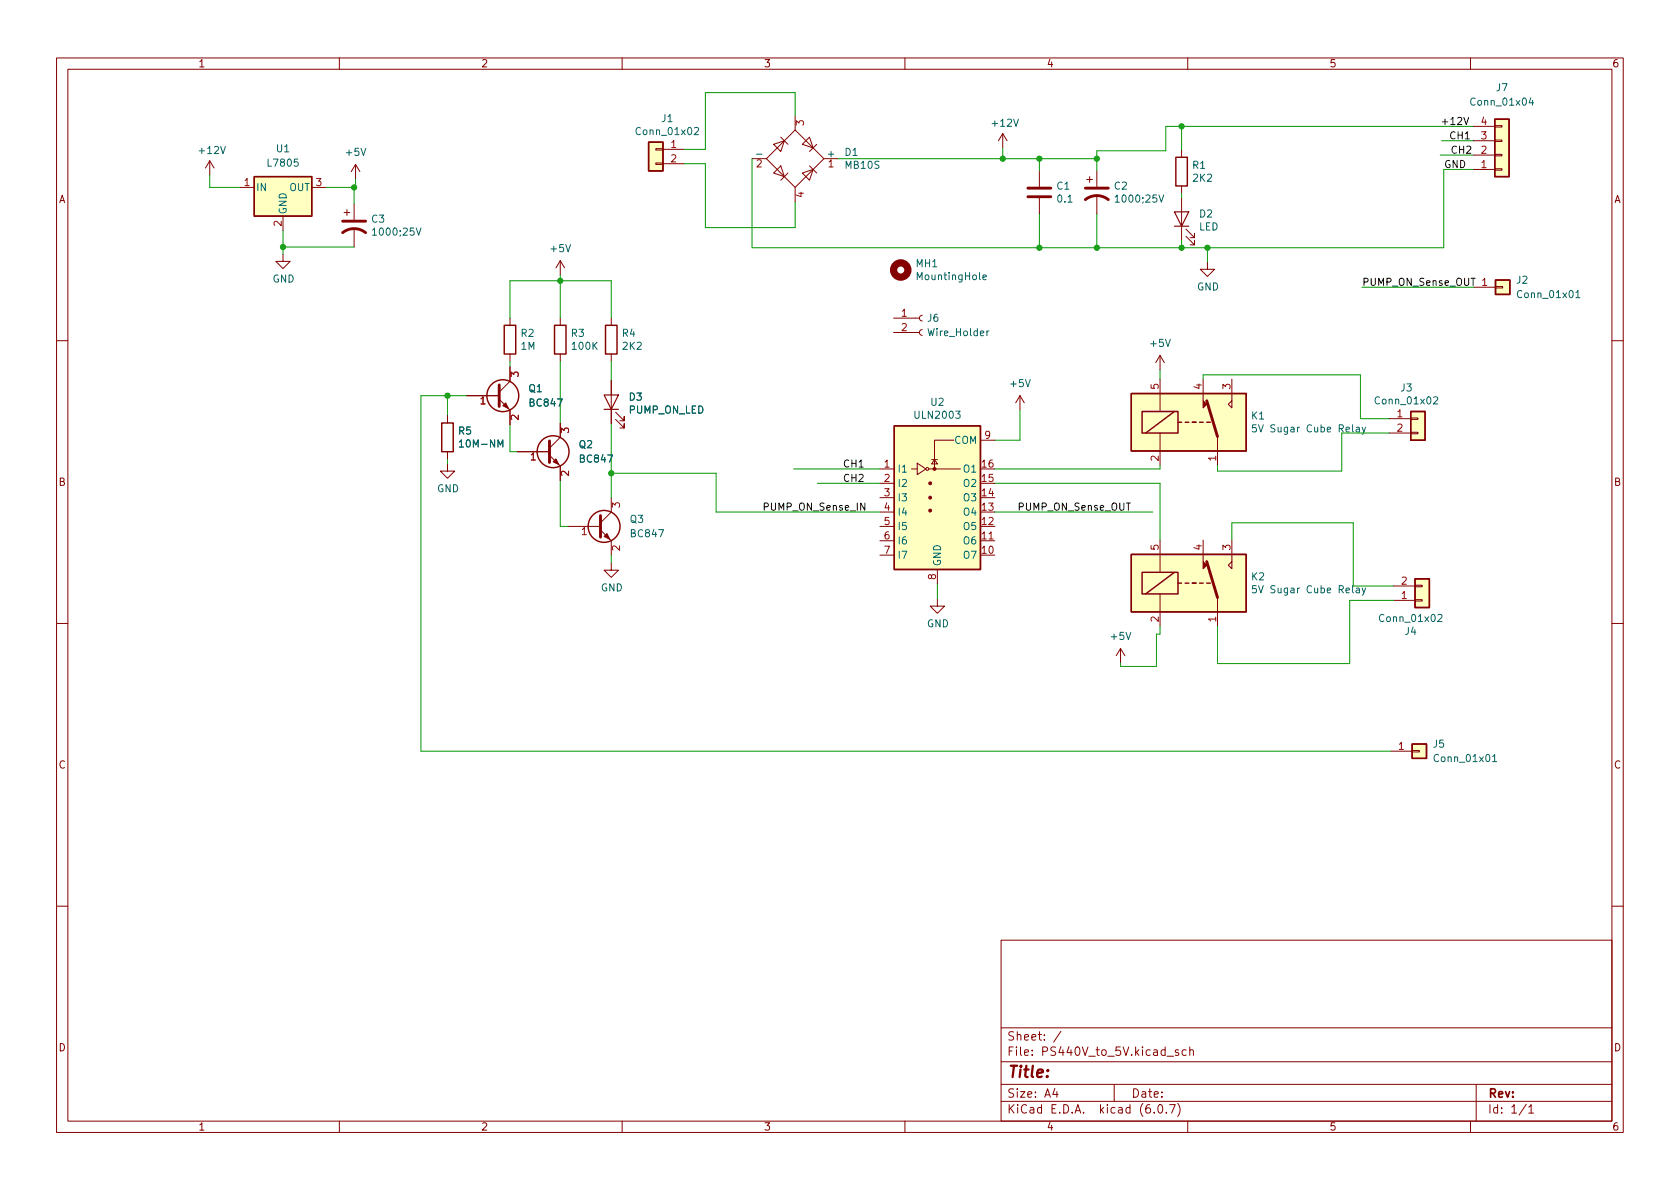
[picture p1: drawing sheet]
<svg xmlns="http://www.w3.org/2000/svg" width="297mm" height="210mm" viewBox="0 0 297 210" stroke-linecap="round" stroke-linejoin="round" font-family="sans-serif">
<g fill="none" stroke="#840000" stroke-width=".18">
<path d="M10 10.2h277v190.1h-277zM12 12.2h273v186.1h-273zM60 10.2v2M110 10.2v2M160 10.2v2M210 10.2v2M260 10.2v2M37.1 28.4l-.8 1.3M37.1 28.4v2.6M37.1 28.4l.7 1.3M42.4 33.1h2.6M50 38.2v2.6"/>
<path d="M55.1 33.1h2.6M60.8 37.6h1M61.3 37.1v1M62.6 36.1v2.8M62.9 29.1l-.8 1.2M62.9 29.1v2.5M62.9 29.1l.7 1.2M116 28.8h1.2v.3h-1.2zM116 26.3h1.2v.2h-1.2zM117.2 26.4h3.8M117.2 29h3.8M133 28.1h2.5"/>
<path d="M136.8 25.5l1.9-.6-.7 1.9zM138 29.3l.7 1.9-1.9-.6zM138 24.3l1.3 1.2M139.3 30.6l-1.3 1.3M140.6 23l5.1 5.1-5.1 5-5.1-5zM140.6 20.4v2.6M140.6 33.1v2.6M141.9 25.5l1.2-1.2 .7 1.9zM141.9 30.6l1.9-.6-.7 1.9zM143.1 29.3l1.3 1.3M144.4 25.5l-1.3 1.3M145.7 28.1h2.5"/>
<path d="M177.3 23.6l-.8 1.3M177.3 23.6v2.6M177.3 23.6l.8 1.3M183.8 30.2v2.8M183.8 35v2.8M192.2 31.7h1M192.7 31.2v1.1M193.9 30.2v2.8M193.9 34.5v3.3M208.9 26.5v1.3M208.9 32.9v1.3M208.9 34.9v7.6"/>
<path d="M260.5 30h3.8M260.5 27.4h3.8M260.5 24.9h3.8M260.5 22.3h3.8M264.3 22.2h1.3v.3h-1.3zM264.3 24.8h1.3v.2h-1.3zM264.3 27.3h1.3v.3h-1.3zM264.3 29.8h1.3v.3h-1.3zM50 45v1.2h1.3l-1.3 1.3-1.2-1.3h1.2M62.6 40.4v3.3M90.2 56.3v1.2M99.1 46.1l-.8 1.3"/>
<path d="M99.1 46.1v2.5M99.1 56.3v1.2M99.1 46.1l.7 1.3M108.1 56.3v1.2M158 58.8h4.6M158 56.3h4.6M163.1 58.3l-.4 .1-.1 .4 .1 .4 .4 .1M163.1 55.7l-.4 .2-.1 .4 .1 .3 .4 .2M209.7 41.8l1.5 1.5v-.8v.8h-.8M209.7 40.5l1.5 1.5v-.7v.7h-.8M213.5 46.3v1.3h1.3l-1.3 1.3-1.3-1.3h1.3M260.6 50.8h3.8"/>
<path d="M264.4 50.7h1.3v.2h-1.3zM10 60.2h2M79.1 73.5v1.3M79.1 79.9v1.2M82.5 70h5.8M88.3 70.6l1.9 1.9v2.6M90.2 62.6v1.3M90.2 64.9v2.5l-1.9 1.9M91.4 79.9h5.8M99.1 62.6v1.3M99.1 74.8v2.5l-1.9 1.9M108.1 62.6v1.3"/>
<path d="M108.1 67.3v7.6M108.8 74.2l1.6 1.5v-.8v.8h-.8M108.8 72.9l1.6 1.5v-.7v.7h-.8M168.7 77.8h-3.5v5.1M173.4 77.8h2.5M180.3 70l-.7 1.2M180.3 70v2.5M180.3 70l.8 1.2M205.1 62.9v2.5M205.1 67.1v5.7M205.1 76.6v5.7M205.1 62.9l-.8 1.2"/>
<path d="M205.1 62.9l.8 1.2M212.7 67.1v3.8M215.3 77.2v5.1M217.8 70.9v1.2l-.6-.6zM217.8 67.1v3.8M245.6 74h3.8M245.6 76.6h3.8M249.4 76.4h1.3v.3h-1.3zM249.4 73.9h1.3v.3h-1.3zM285 60.2h2M79.1 82v1.3h1.3l-1.3 1.3-1.2-1.3h1.2M97.2 80.5l1.9 1.9v2.6"/>
<path d="M100.5 93.1h5.7M106.2 93.7l1.9 1.9v2.6M108.1 99.6v1.2h1.2l-1.2 1.3-1.3-1.3h1.3M108.1 88v2.5l-1.9 2M155.6 82.9h2.5M155.6 95.6h2.5M155.6 85.5h2.5M155.6 88h2.5M155.6 90.5h2.5M155.6 93.1h2.5M155.6 98.2h2.5M161.2 82.9h1"/>
<path d="M162.2 81.9l1.5 1-1.5 1zM164.2 82.9h5.6M164.7 81.3h1M165.2 81.3l.5 .7h-1zM173.4 95.6h2.5M205.1 95.5v5.7M212.7 95.5v3.8M217.8 99.3v1.3l-.6-.7zM217.8 95.5v3.8M10 110.2h2M165.7 105.9v1.3h1.3l-1.3 1.3-1.2-1.3h1.2M165.7 100.7v2.5"/>
<path d="M198.1 114.7l-.7 1.2M198.1 114.7v2.5M198.1 114.7l.8 1.2M205.1 105v5.7M215.3 105.7v5M246.4 106.2h3.8M246.4 103.6h3.8M250.2 103.5h1.3v.3h-1.3zM250.2 106h1.3v.3h-1.3zM285 110.2h2M245.9 132.8h3.8M249.7 132.7h1.3v.3h-1.3z"/>
<path d="M10 160.2h2M177 166.3h108v32h-108zM285 160.2h2M60 198.3v2M110 198.3v2M160 198.3v2M177 194.8h108M177 191.8h108M177 187.8h108M177 181.8h108M186.5 192.5l-.4 1h1M186.9 193v1"/>
<path d="M187.6 182.4l-1.3 1.9M197 191.8v3M204.1 196.7v.1M204.9 195.4l.2-.1a.81 .81 0 0 1 .6 .7 .81 .81 0 0 1-.3 .8h-.2a.81 .81 0 0 1-.6-.6 .81 .81 0 0 1 .3-.8zM206.2 196.7v.1M206.4 186.8h1.1M206.8 195.3h1l-.7 1.5M208.2 195.1a1.72 1.72 0 0 1 0 2.3M208.4 185.7l-.4-.1-.2 .2 .1 .3 .5 .1v.4h-.6M209.7 185.7l-.4-.1-.3 .3v.4l.1 .3h.6M210 198.3v2M210.4 185.8l.2-.2 .3 .1 .1 .9"/>
<path d="M210.4 185.1v1.5M260 198.3v2M261 191.8v6.5M269.9 195.3l-1.3 1.9M270.3 195.8l.4-.5v1.5M270.3 196.8h.9"/>
<circle cx="164" cy="82.9" r=".25"/>
</g>
<g fill="#ffffc2" stroke="#ffffc2" stroke-width=".18">
<path d="M264.3 21.1h2.5v10.1h-2.5z"/>
<path d="M264.4 49.5h2.6v2.6h-2.6z"/>
<path d="M200 69.6h20.3v10.2h-20.3z"/>
<path d="M250.2 102.4h2.5v5h-2.5z"/>
<path d="M249.7 131.6h2.5v2.5h-2.5z"/>
<path d="M249.4 72.8h2.6v5h-2.6z"/>
<path d="M114.7 25.1h2.5v5.1h-2.5z"/>
<path d="M200 98h20.3v10.2h-20.3z"/>
<path d="M45 31.2h10.1v7h-10.1z"/>
<path d="M158.1 75.3h15.3v25.4h-15.3z"/>
</g>
<g fill="none" stroke="#840000" stroke-width=".25">
<path d="M45 31.2h10.1v7h-10.1zM114.7 25.1h2.5v5.1h-2.5zM207.9 27.8h2v5.1h-2zM264.3 21.1h2.5v10.1h-2.5zM89.2 57.5h2v5.1h-2zM98 57.5h2.1v5.1h-2.1zM107.1 57.5h2v5.1h-2zM264.4 49.5h2.6v2.6h-2.6zM78.1 74.8h2v5.1h-2zM158.1 75.3h15.3v25.4h-15.3zM200 69.6h20.3v10.2h-20.3zM201.9 72.8h6.4v3.8h-6.4z"/>
<path d="M207.6 72.8l-5 3.8M208.3 74.7h.6M209.5 74.7h.7M210.8 74.7h.7M212.1 74.7h.6M213.4 74.7h.6M249.4 72.8h2.6v5h-2.6zM200 98h20.3v10.2h-20.3zM201.9 101.2h6.4v3.8h-6.4zM207.6 101.2l-5 3.8M208.3 103.1h.6M209.5 103.1h.7"/>
<path d="M210.8 103.1h.7M212.1 103.1h.6M213.4 103.1h.6M250.2 102.4h2.5v5h-2.5zM249.7 131.6h2.5v2.5h-2.5z"/>
<circle cx="88.9" cy="70" r="2.82"/>
<circle cx="97.8" cy="79.9" r="2.82"/>
<circle cx="106.8" cy="93.1" r="2.82"/>
</g>
<g fill="none" stroke="#006464" stroke-width=".18">
<path d="M270.7 17.3l-.3 .9h.8M271 17.8v.8M122.8 22.7l.5-.2 .2 .4-.8 .9h.8M204.9 34.5l.4 1.2 .5-1.2M73.6 40.3l.4 1.3 .4-1.3M173.8 49l.6-.1-.1-.2-.3-.1-.2 .2 .1 .6h.4M174.9 58.5l-.4 .3M278.6 51.7l.4-.3v1.2M278.6 52.6h.8M81.2 78.1l.4-.3v1.3M81.2 79.1h.7M222.1 75.1h-.6l-.1 .6 .2-.1 .4 .1 .2 .1-.1 .5-.2 .1-.5-.1"/>
<path d="M239.8 75.6h.5l.1 .8M240.4 75.8l-.5 .1-.1 .2 .1 .3 .5-.1M240.8 75.5l.3 .9M241.4 75.5l-.4 1.2-.2 .1M253.5 70.3l.5-.1 .2 .3-.8 .9h.8M222.1 103.6h-.6l-.1 .6 .2-.2 .4 .1 .2 .2-.1 .4-.2 .1-.5-.1M239.8 104h.5l.1 .8M240.4 104.3l-.5 .1-.1 .1 .1 .3h.5M240.8 104l.3 .8M241.4 104l-.4 1.1-.2 .2M254.2 108.8l.5-.2 .3 .4-.8 .9h.8M263.9 133.8l.4-.4v1.3"/>
<path d="M263.9 134.7h.7"/>
</g>
<path d="M60.6 39.1h4M181.7 34.8h4.1M181.7 33.3h4.1M191.9 35.3a3.3 3.3 0 0 1 4.1 0M191.9 33.3h4.1M60.6 41.1a3.3 3.3 0 0 1 4 0M88.3 68.1v3.8M97.2 78v3.8M213.4 70.9l1.9 6.3M106.2 91.2v3.8M213.4 99.3l1.9 6.4" fill="none" stroke="#840000" stroke-width=".51"/>
<g fill="#840000" stroke="#840000" stroke-width=".18">
<path d="M212.7 70.9l.7 .6-.7 .6z"/>
<path d="M212.7 99.3l.7 .6-.7 .7z"/>
<path d="M88.9 71.7l.5-.5 .5 1.1z"/>
<path d="M97.8 81.7l.5-.6 .5 1.1z"/>
<path d="M106.8 94.9l.5-.5 .5 1z"/>
<circle cx="164.5" cy="90.3" r=".25"/>
<circle cx="164.5" cy="88" r=".25"/>
<circle cx="164.5" cy="85.5" r=".25"/>
<circle cx="165.2" cy="82.9" r=".25"/>
</g>
<path d="M207.6 37.5h2.6l-1.3 2.5zM207.6 40h2.6M106.8 69.8h2.5l-1.2 2.6zM106.8 72.4h2.5" fill="none" stroke="#840000" stroke-width=".2"/>
<circle cx="159.3" cy="47.7" r="1.27" fill="none" stroke="#840000" stroke-width="1.3"/>
<path d="M258.8 20.8l.4 1.2 .5-1.2M152.9 89v1.2l-.7-1.2v1.2" fill="none" stroke="#0f0f0f" stroke-width=".18"/>
<g fill="none" stroke="#009600" stroke-width=".18">
<path d="M37.1 31v2.1h5.3M62.6 33.1v3M62.9 31.6v1.5h-5.2M121 29h3.7v11.3h15.9v-4.6M133 28.1v15.7h122.3v-13.8h5.2M140.6 20.4v-4h-15.9v10h-3.7M148.2 28.1h45.7M177.3 26.2v1.9M183.8 28.1v2.1M183.8 37.8v6M193.9 37.8v6M208.9 22.3v4.2"/>
<path d="M208.9 34.2v.7M254.6 27.4h5.9M254.9 24.9h5.6M260.5 22.3h-54.4v4.4h-12.2v3.5M50 43.7h12.6M50 40.8v4.2M90.2 56.3v-6.6h17.9v6.6M99.1 48.6v7.7M208.9 42.5v1.3M213.5 43.8v2.5M240.8 50.8h19.8M79.1 70v3.5"/>
<path d="M82.5 70h-8.1v62.8h171.5M90.2 63.9v1M90.2 75.1v4.8h1.2M99.1 63.9v10.9M108.1 63.9v3.4M108.1 74.9v13.1M180.3 72.5v5.3h-4.4M205.1 65.4v1.7M212.7 67.1v-.8h27.8v7.7h5.1M245.6 76.6h-8.4v6.7h-21.9v-1M79.1 81.1v.9M99.1 85v8.1h1.4"/>
<path d="M108.1 98.2v1.4M108.1 83.7h18.5v6.8h29M140.3 82.9h15.3M144.5 85.5h11.1M175.9 85.5h29.2v10M175.9 90.5h27.9M205.1 82.3v.6h-29.2M217.8 95.5v-3h21.5v11.1h7.1M165.7 103.2v2.7M205.1 110.7v1.4h-.6v5.8h-6.4v-.7M246.4 106.2h-7.8v11.1h-23.3v-6.6"/>
</g>
<g fill="#009600" stroke="#009600" stroke-width=".18">
<circle cx="213.5" cy="43.8" r=".46"/>
<circle cx="208.9" cy="22.3" r=".46"/>
<circle cx="193.9" cy="28.1" r=".46"/>
<circle cx="183.8" cy="28.1" r=".46"/>
<circle cx="208.9" cy="43.8" r=".46"/>
<circle cx="108.1" cy="83.7" r=".46"/>
<circle cx="183.8" cy="43.8" r=".46"/>
<circle cx="177.3" cy="28.1" r=".46"/>
<circle cx="193.9" cy="43.8" r=".46"/>
<circle cx="99.1" cy="49.7" r=".46"/>
<circle cx="62.6" cy="33.1" r=".46"/>
<circle cx="79.1" cy="70" r=".46"/>
<circle cx="50" cy="43.7" r=".46"/>
</g>
<text font-size="2.8" fill="#840000" x="178" y="190.6">Title:</text>
<g font-size="2.1" fill="#840000">
<text x="178" y="184">Sheet: /</text>
<text x="178" y="186.7">File: PS440V_to_5V.kicad_sch</text>
<text x="178" y="196.9">KiCad E.D.A. kicad (6.0.7)</text>
<text x="178" y="194.1">Size: A4</text>
<text x="200" y="194.1">Date:</text>
<text x="263" y="194.1">Rev:</text>
<text x="263" y="196.9">Id: 1/1</text>
</g>
<g font-size="1.8" fill="#840000">
<text x="35" y="11.9">1</text>
<text x="85" y="11.9">2</text>
<text x="135" y="11.9">3</text>
<text x="185" y="11.9">4</text>
<text x="235" y="11.9">5</text>
<text x="285" y="11.9">6</text>
<text x="10.3" y="35.9">A</text>
<text x="285.3" y="35.9">A</text>
<text x="10.3" y="85.9">B</text>
<text x="285.3" y="85.9">B</text>
<text x="10.3" y="135.9">C</text>
<text x="285.3" y="135.9">C</text>
<text x="10.3" y="185.9">D</text>
<text x="285.3" y="185.9">D</text>
<text x="35" y="199.9">1</text>
<text x="85" y="199.9">2</text>
<text x="135" y="199.9">3</text>
<text x="185" y="199.9">4</text>
<text x="235" y="199.9">5</text>
<text x="285" y="199.9">6</text>
</g>
<g font-size="1.8" fill="#006464">
<text x="264.6" y="16.1">J7</text>
<text x="112.8" y="23.9">Conn_01x02</text>
<text x="117" y="21.6">J1</text>
<text x="175.6" y="22.4">+12V</text>
<text x="260.3" y="18.7">Conn_01x04</text>
<text x="35.3" y="27.2">+12V</text>
<text x="47.5" y="29.5">L7805</text>
<text x="48.9" y="26.9">U1</text>
<text x="61.3" y="27.6">+5V</text>
<text x="133.9" y="27.8">-</text>
<text x="146.4" y="27.8">+</text>
<text x="149.4" y="27.6">D1</text>
<text x="149.5" y="29.8">MB10S</text>
<text x="210.9" y="29.8">R1</text>
<text x="45.2" y="33.8">IN</text>
<text x="51.1" y="33.8">OUT</text>
<text x="186.9" y="33.5">C1</text>
<text x="187.1" y="35.8">0.1</text>
<text x="197" y="33.5">C2</text>
<text x="197.6" y="35.8">1000;25V</text>
<text x="211" y="32.1">2K2</text>
<text x="50.7" y="38" transform="rotate(-90 50.7 38)">GND</text>
<text x="65.7" y="39.4">C3</text>
<text x="66.3" y="41.7">1000;25V</text>
<text x="211.9" y="40.7">LED</text>
<text x="212.1" y="38.4">D2</text>
<text x="97.5" y="44.6">+5V</text>
<text x="162" y="47.2">MH1</text>
<text x="48.2" y="50">GND</text>
<text x="162.4" y="49.5">MountingHole</text>
<text x="211.6" y="51.4">GND</text>
<text x="268.2" y="50.2">J2</text>
<text x="268.6" y="52.7">Conn_01x01</text>
<text x="92.1" y="59.6">R2</text>
<text x="101" y="59.6">R3</text>
<text x="110" y="59.6">R4</text>
<text x="164" y="56.9">J6</text>
<text x="164.2" y="59.4">Wire_Holder</text>
<text x="92.1" y="61.8">1M</text>
<text x="101.3" y="61.8">100K</text>
<text x="110.2" y="61.8">2K2</text>
<text x="203.5" y="61.3">+5V</text>
<text x="93.5" y="69.3">Q1</text>
<text x="93.8" y="71.9">BC847</text>
<text x="111.3" y="70.8">D3</text>
<text x="164.6" y="71.7">U2</text>
<text x="178.7" y="68.4">+5V</text>
<text x="243.5" y="71.5">Conn_01x02</text>
<text x="247.7" y="69.2">J3</text>
<text x="81.1" y="76.8">R5</text>
<text x="111.2" y="73.1">PUMP_ON_LED</text>
<text x="162" y="74">ULN2003</text>
<text x="221.3" y="74.2">K1</text>
<text x="222.5" y="76.4">5V Sugar Cube Relay</text>
<text x="81.7" y="79.1">10M-NM</text>
<text x="102.4" y="79.2">Q2</text>
<text x="102.6" y="81.8">BC847</text>
<text x="158.6" y="83.6">I1</text>
<text x="168.7" y="78.5">COM</text>
<text x="170.5" y="83.6">O1</text>
<text x="77.3" y="87">GND</text>
<text x="158.6" y="86.1">I2</text>
<text x="158.6" y="88.6">I3</text>
<text x="170.5" y="88.6">O3</text>
<text x="170.5" y="86.1">O2</text>
<text x="111.4" y="92.5">Q3</text>
<text x="111.7" y="95">BC847</text>
<text x="158.6" y="91.2">I4</text>
<text x="158.6" y="93.7">I5</text>
<text x="170.5" y="93.7">O5</text>
<text x="170.5" y="91.2">O4</text>
<text x="158.6" y="96.3">I6</text>
<text x="158.6" y="98.8">I7</text>
<text x="166.4" y="100.2" transform="rotate(-90 166.4 100.2)">GND</text>
<text x="170.5" y="98.8">O7</text>
<text x="170.5" y="96.3">O6</text>
<text x="106.2" y="104.6">GND</text>
<text x="221.3" y="102.6">K2</text>
<text x="222.5" y="104.9">5V Sugar Cube Relay</text>
<text x="163.9" y="110.9">GND</text>
<text x="196.5" y="113.2">+5V</text>
<text x="244.2" y="110">Conn_01x02</text>
<text x="248.4" y="112.3">J4</text>
<text x="253.4" y="132.2">J5</text>
<text x="253.9" y="134.7">Conn_01x01</text>
</g>
<g font-size="1.8" fill="#a90000">
<text x="142.1" y="22.2" transform="rotate(-90 142.1 22.2)">3</text>
<text x="261.9" y="22.1">4</text>
<text x="118.6" y="26.2">1</text>
<text x="118.6" y="28.7">2</text>
<text x="133.7" y="29.6">2</text>
<text x="146.4" y="29.6">1</text>
<text x="261.9" y="29.7">1</text>
<text x="261.9" y="27.2">2</text>
<text x="261.9" y="24.6">3</text>
<text x="43.2" y="32.9">1</text>
<text x="55.9" y="32.9">3</text>
<text x="142.1" y="34.9" transform="rotate(-90 142.1 34.9)">4</text>
<text x="49.8" y="40" transform="rotate(-90 49.8 40)">2</text>
<text x="262" y="50.5">1</text>
<text x="159.4" y="56">1</text>
<text x="159.4" y="58.5">2</text>
<text x="84.9" y="71.5">1</text>
<text x="91.7" y="66.7" transform="rotate(-90 91.7 66.7)">3</text>
<text x="204.9" y="68.8" transform="rotate(-90 204.9 68.8)">5</text>
<text x="212.5" y="68.8" transform="rotate(-90 212.5 68.8)">4</text>
<text x="217.6" y="68.8" transform="rotate(-90 217.6 68.8)">3</text>
<text x="91.7" y="74.3" transform="rotate(-90 91.7 74.3)">2</text>
<text x="100.6" y="76.6" transform="rotate(-90 100.6 76.6)">3</text>
<text x="174.1" y="77.6">9</text>
<text x="247" y="73.8">1</text>
<text x="247" y="76.3">2</text>
<text x="93.8" y="81.4">1</text>
<text x="156.4" y="82.7">1</text>
<text x="173.6" y="82.7">16</text>
<text x="204.9" y="81.5" transform="rotate(-90 204.9 81.5)">2</text>
<text x="215" y="81.5" transform="rotate(-90 215 81.5)">1</text>
<text x="100.6" y="84.2" transform="rotate(-90 100.6 84.2)">2</text>
<text x="109.6" y="89.8" transform="rotate(-90 109.6 89.8)">3</text>
<text x="156.4" y="85.2">2</text>
<text x="156.4" y="87.8">3</text>
<text x="173.6" y="87.8">14</text>
<text x="173.6" y="85.2">15</text>
<text x="102.8" y="94.6">1</text>
<text x="156.4" y="90.3">4</text>
<text x="156.4" y="92.8">5</text>
<text x="156.4" y="95.4">6</text>
<text x="173.6" y="95.4">11</text>
<text x="173.6" y="92.8">12</text>
<text x="173.6" y="90.3">13</text>
<text x="109.6" y="97.4" transform="rotate(-90 109.6 97.4)">2</text>
<text x="156.4" y="97.9">7</text>
<text x="173.6" y="97.9">10</text>
<text x="204.9" y="97.3" transform="rotate(-90 204.9 97.3)">5</text>
<text x="212.5" y="97.3" transform="rotate(-90 212.5 97.3)">4</text>
<text x="217.6" y="97.3" transform="rotate(-90 217.6 97.3)">3</text>
<text x="165.5" y="102.5" transform="rotate(-90 165.5 102.5)">8</text>
<text x="247.8" y="105.9">1</text>
<text x="247.8" y="103.4">2</text>
<text x="204.9" y="110" transform="rotate(-90 204.9 110)">2</text>
<text x="215" y="110" transform="rotate(-90 215 110)">1</text>
<text x="247.3" y="132.6">1</text>
</g>
<g font-size="1.8" fill="#0f0f0f">
<text x="254.6" y="22.1">+12V</text>
<text x="255.3" y="29.7">GND</text>
<text x="256.2" y="24.6">CH1</text>
<text x="256.4" y="27.2">CH2</text>
<text x="240.8" y="50.5">PUMP_ON_Sense_OUT</text>
<text x="149" y="82.7">CH1</text>
<text x="149" y="85.2">CH2</text>
<text x="134.7" y="90.3">PUMP_ON_Sense_IN</text>
<text x="179.8" y="90.3">PUMP_ON_Sense_OUT</text>
</g>
</svg>
